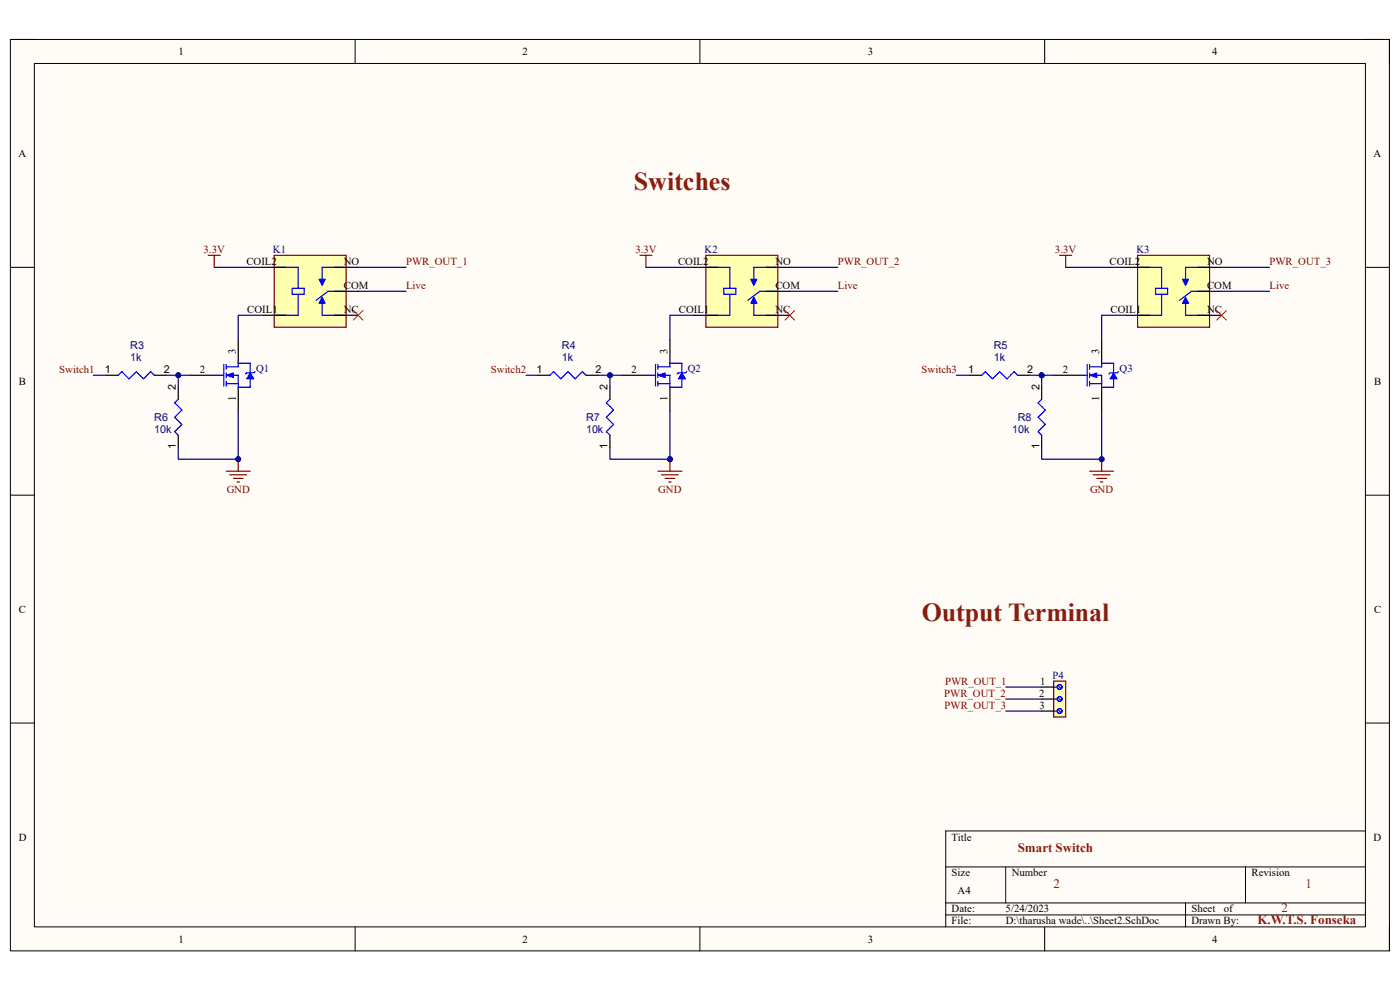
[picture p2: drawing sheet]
<svg xmlns="http://www.w3.org/2000/svg" width="297mm" height="210mm" viewBox="0 0 297 210" stroke-linecap="round" stroke-linejoin="round" font-family="sans-serif">
<path d="M2.2 8.4h292.6v193.3h-292.6z" fill-rule="evenodd" fill="#fffcf8"/>
<path d="M2.2 8.4h292.6v193.3h-292.6z" fill="none" stroke="#000" stroke-width=".21"/>
<path d="M7.3 13.5h282.4v183.1h-282.4z" fill-rule="evenodd" fill="#fffcf8"/>
<g fill="none" stroke="#000" stroke-width=".21">
<path d="M2.2 8.4h5.1M7.3 13.5h282.4v183.1h-282.4zM75.3 8.4v5.1M148.5 8.4v5.1M221.6 8.4v5.1M289.7 8.4h5.1v5.1M2.2 56.7h5.1M289.7 56.7h5.1M2.2 105h5.1M289.7 105.1h5.1M2.2 153.4h5.1M289.7 153.4h5.1"/>
<path d="M289.7 176.3h-89.1v20.3M75.3 196.6v5.1M148.5 196.6v5.1M200.6 183.9h89.1M200.6 191.5h89.1M200.6 194.1h89.1M213.4 183.9v7.6M221.6 196.6v5.1M251.5 191.5v5.1M264.2 183.9v7.6M294.8 196.6v5.1"/>
</g>
<path d="M58.2 54.2h15.2v15.2h-15.2z" fill-rule="evenodd" fill="#ffffb0"/>
<path d="M58.2 54.2h15.2v15.2h-15.2z" fill="none" stroke="#800000" stroke-width=".25"/>
<path d="M58.2 56.7h5.1v4.5M73.4 56.7h-5.1v2.6M62 61.2h2.5v1.2h-2.5zM63.3 62.4v4.5h-5.1M68.3 64.3v2.6h5.1M73.4 61.8h-3.8l-2.5 1.9" fill="none" stroke="#00f" stroke-width=".25"/>
<path d="M67.7 59.3h1.3l-.7 1.2z" fill="#00f"/>
<path d="M67.7 59.3h1.3l-.7 1.2z" fill="none" stroke="#00f" stroke-width=".25"/>
<path d="M68.3 63.1l.7 1.2h-1.3z" fill="#00f"/>
<path d="M68.3 63.1l.7 1.2h-1.3z" fill="none" stroke="#00f" stroke-width=".25"/>
<path d="M55.6 56.7h5.1M70.9 56.7h5.1M55.6 66.9h5.1M70.9 66.9h5.1M70.9 61.8h5.1" fill="none" stroke="#000" stroke-width=".25"/>
<path d="M149.8 54.2h15.2v15.2h-15.2z" fill-rule="evenodd" fill="#ffffb0"/>
<path d="M149.8 54.2h15.2v15.2h-15.2z" fill="none" stroke="#800000" stroke-width=".25"/>
<path d="M149.8 56.7h5v4.5M165 56.7h-5.1v2.6M153.6 61.2h2.5v1.2h-2.5zM154.8 62.4v4.5h-5M159.9 64.3v2.6h5.1M165 61.8h-3.8l-2.5 1.9" fill="none" stroke="#00f" stroke-width=".25"/>
<path d="M159.3 59.3h1.3l-.7 1.2z" fill="#00f"/>
<path d="M159.3 59.3h1.3l-.7 1.2z" fill="none" stroke="#00f" stroke-width=".25"/>
<path d="M159.9 63.1l.7 1.2h-1.3z" fill="#00f"/>
<path d="M159.9 63.1l.7 1.2h-1.3z" fill="none" stroke="#00f" stroke-width=".25"/>
<path d="M147.2 56.7h5.1M162.5 56.7h5.1M147.2 66.9h5.1M162.5 66.9h5.1M162.5 61.8h5.1" fill="none" stroke="#000" stroke-width=".25"/>
<path d="M241.3 54.2h15.3v15.2h-15.3z" fill-rule="evenodd" fill="#ffffb0"/>
<path d="M241.3 54.2h15.3v15.2h-15.3z" fill="none" stroke="#800000" stroke-width=".25"/>
<path d="M241.3 56.7h5.1v4.5M256.6 56.7h-5.1v2.6M245.2 61.2h2.5v1.2h-2.5zM246.4 62.4v4.5h-5.1M251.5 64.3v2.6h5.1M256.6 61.8h-3.8l-2.6 1.9" fill="none" stroke="#00f" stroke-width=".25"/>
<path d="M250.9 59.3h1.2l-.6 1.2z" fill="#00f"/>
<path d="M250.9 59.3h1.2l-.6 1.2z" fill="none" stroke="#00f" stroke-width=".25"/>
<path d="M251.5 63.1l.6 1.2h-1.2z" fill="#00f"/>
<path d="M45.5 79.6h2M47.5 77.3v4.6M48 77.8h2.5v-.7h2.6v2M48 79.6h2.5v2.5h2.6v-1.7M48 77.3v1M48 79.1v1M251.5 63.1l.6 1.2h-1.2zM48 81.4h2.5M48 80.9v1" fill="none" stroke="#00f" stroke-width=".25"/>
<path d="M238.8 56.7h5.1M254.1 56.7h5.1M40.4 79.6h5.1M50.5 72v5.1M238.8 66.9h5.1M254.1 66.9h5.1M254.1 61.8h5.1M50.5 82.1v5.1" fill="none" stroke="#000" stroke-width=".25"/>
<path d="M53.1 79.1l.7 1.3h-1.5z" fill="#00f"/>
<path d="M53.1 79.1l.7 1.3h-1.5z" fill="none" stroke="#00f" stroke-width=".21"/>
<path d="M52.3 79.1h1.5" fill="none" stroke="#00f" stroke-width=".25"/>
<path d="M48 79.6l1.5-.5v1z" fill="#00f"/>
<path d="M48 79.6l1.5-.5v1z" fill="none" stroke="#00f" stroke-width=".21"/>
<path d="M52.3 79.1l-.2 .2M54.1 78.8l-.3 .3M137 79.6h2.1M139.1 77.3v4.6M139.6 77.8h2.5v-.7h2.6v2M139.6 79.6h2.5v2.5h2.6v-1.7M139.6 77.3v1M139.6 79.1v1M139.6 81.4h2.5M139.6 80.9v1" fill="none" stroke="#00f" stroke-width=".25"/>
<path d="M131.9 79.6h5.1M142.1 72v5.1M142.1 82.1v5.1" fill="none" stroke="#000" stroke-width=".25"/>
<path d="M144.7 79.1l.7 1.3h-1.5z" fill="#00f"/>
<path d="M144.7 79.1l.7 1.3h-1.5z" fill="none" stroke="#00f" stroke-width=".21"/>
<path d="M143.9 79.1h1.5" fill="none" stroke="#00f" stroke-width=".25"/>
<path d="M139.6 79.6l1.5-.5v1z" fill="#00f"/>
<path d="M139.6 79.6l1.5-.5v1z" fill="none" stroke="#00f" stroke-width=".21"/>
<path d="M143.9 79.1l-.3 .2M145.7 78.8l-.3 .3M228.6 79.6h2.1M230.7 77.3v4.6M231.2 77.8h2.5v-.7h2.6v2M231.2 79.6h2.5v2.5h2.6v-1.7M231.2 77.3v1M231.2 79.1v1M231.2 81.4h2.5M231.2 80.9v1" fill="none" stroke="#00f" stroke-width=".25"/>
<path d="M223.5 79.6h5.1M233.7 72v5.1M233.7 82.1v5.1" fill="none" stroke="#000" stroke-width=".25"/>
<path d="M236.3 79.1l.7 1.3h-1.5z" fill="#00f"/>
<path d="M236.3 79.1l.7 1.3h-1.5z" fill="none" stroke="#00f" stroke-width=".21"/>
<path d="M235.5 79.1h1.5" fill="none" stroke="#00f" stroke-width=".25"/>
<path d="M231.2 79.6l1.5-.5v1z" fill="#00f"/>
<path d="M231.2 79.6l1.5-.5v1z" fill="none" stroke="#00f" stroke-width=".21"/>
<path d="M235.5 79.1l-.3 .3M237.3 78.8l-.3 .3" fill="none" stroke="#00f" stroke-width=".25"/>
<path d="M139.6 100h5.1M142.1 97.4v2.6M140.3 100.7h3.6M141.1 101.5h2M141.9 102.2h.5" fill="none" stroke="#800000" stroke-width=".25"/>
<circle cx="142.1" cy="97.4" r=".51" fill="#000080"/>
<circle cx="142.1" cy="97.4" r=".51" fill="none" stroke="#000080" stroke-width=".21"/>
<path d="M22.6 79.6h2.5M32.7 79.6h2.6M114.1 79.6h2.6M124.3 79.6h2.6M205.7 79.6h2.6M215.9 79.6h2.6M37.8 82.1v2.6M37.8 92.3v2.6M129.4 82.1v2.6M129.4 92.3v2.6M221 82.1v2.6M221 92.3v2.6" fill="none" stroke="#000" stroke-width=".25"/>
<path d="M25.1 79.6l.8-.8 1.5 1.6 1.5-1.6 1.5 1.6 1.6-1.6 .7 .8M116.7 79.6l.7-.8 1.6 1.6 1.5-1.6 1.5 1.6 1.5-1.6 .8 .8M208.3 79.6l.7-.8 1.6 1.6 1.5-1.6 1.5 1.6 1.5-1.6 .8 .8M37.8 84.7l-.7 .8 1.5 1.5-1.5 1.5 1.5 1.5-1.5 1.6 .7 .7M129.4 84.7l-.8 .8 1.6 1.5-1.6 1.5 1.6 1.5-1.6 1.6 .8 .7M221 84.7l-.8 .8 1.6 1.5-1.6 1.5 1.6 1.5-1.6 1.6 .8 .7" fill="none" stroke="#00f" stroke-width=".25"/>
<path d="M44.2 54.2h2.5M45.5 54.2v2.5M135.8 54.2h2.5M137 54.2v2.5M224.8 54.2h2.6M226.1 54.2v2.5M48 100h5.1M50.5 97.4v2.6M48.8 100.7h3.5M49.5 101.5h2.1M50.3 102.2h.5" fill="none" stroke="#800000" stroke-width=".25"/>
<circle cx="50.5" cy="97.4" r=".51" fill="#000080"/>
<circle cx="50.5" cy="97.4" r=".51" fill="none" stroke="#000080" stroke-width=".21"/>
<path d="M231.2 100h5.1M233.7 97.4v2.6M231.9 100.7h3.6M232.7 101.5h2M233.5 102.2h.5" fill="none" stroke="#800000" stroke-width=".25"/>
<circle cx="233.7" cy="97.4" r=".51" fill="#000080"/>
<circle cx="233.7" cy="97.4" r=".51" fill="none" stroke="#000080" stroke-width=".21"/>
<path d="M223.5 144.5h2.6v7.6h-2.6z" fill-rule="evenodd" fill="#ffffb0"/>
<path d="M223.5 144.5h2.6v7.6h-2.6z" fill="none" stroke="#800000" stroke-width=".25"/>
<g fill="none" stroke="#00f" stroke-width=".25">
<path d="M223.5 145.8h.8M223.5 148.3h.8M223.5 150.8h.8M224.5 145.5l.6 .5M224.5 148l.6 .5M224.5 150.6l.6 .5"/>
<circle cx="224.8" cy="148.3" r=".51"/>
<circle cx="224.8" cy="150.8" r=".51"/>
<circle cx="224.8" cy="145.8" r=".51"/>
</g>
<path d="M221 145.8h2.5M221 148.3h2.5M221 150.8h2.5" fill="none" stroke="#000" stroke-width=".25"/>
<path d="M75 65.9l2 2M77 65.9l-2 2M166.5 65.9l2.1 2M168.6 65.9l-2.1 2M258.1 65.9l2.1 2M260.2 65.9l-2.1 2" fill="none" stroke="#f00" stroke-width=".21"/>
<path d="M238.8 66.9h-5.1v5.1M142.1 87.2v10.2" fill="none" stroke="#000080" stroke-width=".25"/>
<circle cx="142.1" cy="97.4" r=".51" fill="#000080"/>
<circle cx="142.1" cy="97.4" r=".51" fill="none" stroke="#000080" stroke-width=".21"/>
<path d="M45.5 56.7h10.1M76 56.7h10.2M137 56.7h10.2M226.1 56.7h12.7M19.8 79.6h2.8M76 61.8h10.2M202.9 79.6h2.8M259.2 61.8h10.1M50.5 87.2v10.2h-12.7v-2.5" fill="none" stroke="#000080" stroke-width=".25"/>
<circle cx="50.5" cy="97.4" r=".51" fill="#000080"/>
<circle cx="50.5" cy="97.4" r=".51" fill="none" stroke="#000080" stroke-width=".21"/>
<path d="M129.4 94.9v2.5h12.7" fill="none" stroke="#000080" stroke-width=".25"/>
<circle cx="142.1" cy="97.4" r=".51" fill="#000080"/>
<circle cx="142.1" cy="97.4" r=".51" fill="none" stroke="#000080" stroke-width=".21"/>
<path d="M233.7 87.2v10.2h-12.7v-2.5" fill="none" stroke="#000080" stroke-width=".25"/>
<circle cx="233.7" cy="97.4" r=".51" fill="#000080"/>
<circle cx="233.7" cy="97.4" r=".51" fill="none" stroke="#000080" stroke-width=".21"/>
<path d="M111.6 79.6h2.5M218.5 79.6h2.5" fill="none" stroke="#000080" stroke-width=".25"/>
<circle cx="221" cy="79.6" r=".51" fill="#000080"/>
<circle cx="221" cy="79.6" r=".51" fill="none" stroke="#000080" stroke-width=".21"/>
<path d="M167.6 56.7h10.1M259.2 56.7h10.1M35.3 79.6h2.5v2.5M55.6 66.9h-5.1v5.1M147.2 66.9h-5.1v5.1M167.6 61.8h10.1M213.4 145.8h7.6M213.4 148.3h7.6M213.4 150.8h7.6" fill="none" stroke="#000080" stroke-width=".25"/>
<circle cx="37.8" cy="79.6" r=".51" fill="#000080"/>
<circle cx="37.8" cy="79.6" r=".51" fill="none" stroke="#000080" stroke-width=".21"/>
<path d="M221 79.6h2.5" fill="none" stroke="#000080" stroke-width=".25"/>
<circle cx="221" cy="79.6" r=".51" fill="#000080"/>
<circle cx="221" cy="79.6" r=".51" fill="none" stroke="#000080" stroke-width=".21"/>
<path d="M221 79.6v2.5" fill="none" stroke="#000080" stroke-width=".25"/>
<circle cx="221" cy="79.6" r=".51" fill="#000080"/>
<circle cx="221" cy="79.6" r=".51" fill="none" stroke="#000080" stroke-width=".21"/>
<path d="M126.9 79.6h5" fill="none" stroke="#000080" stroke-width=".25"/>
<circle cx="129.4" cy="79.6" r=".51" fill="#000080"/>
<circle cx="129.4" cy="79.6" r=".51" fill="none" stroke="#000080" stroke-width=".21"/>
<path d="M129.4 79.6v2.5" fill="none" stroke="#000080" stroke-width=".25"/>
<circle cx="129.4" cy="79.6" r=".51" fill="#000080"/>
<circle cx="129.4" cy="79.6" r=".51" fill="none" stroke="#000080" stroke-width=".21"/>
<path d="M37.8 79.6h2.6" fill="none" stroke="#000080" stroke-width=".25"/>
<circle cx="37.8" cy="79.6" r=".51" fill="#000080"/>
<circle cx="37.8" cy="79.6" r=".51" fill="none" stroke="#000080" stroke-width=".21"/>
<g font-size="5.5" fill="#85200c">
<text x="134.5" y="40.2">Switches</text>
<text x="195.5" y="131.8">Output Terminal</text>
</g>
<g font-size="2.8" fill="#85200c">
<text x="215.9" y="180.8">Smart Switch</text>
<text x="223.5" y="188.4">2</text>
<text x="277" y="188.4">1</text>
<text x="266.8" y="196">K.W.T.S. Fonseka</text>
<text x="271.9" y="193.5">2</text>
</g>
<g font-size="2.3">
<text x="37.9" y="11.7">1</text>
<text x="110.9" y="11.7">2</text>
<text x="184.1" y="11.7">3</text>
<text x="257.1" y="11.7">4</text>
<text x="3.9" y="33.3">A</text>
<text x="291.4" y="33.3">A</text>
<text x="52.3" y="56.2">COIL2</text>
<text x="72.9" y="56.2">NO</text>
<text x="143.8" y="56.2">COIL2</text>
<text x="164.5" y="56.2">NO</text>
<text x="235.4" y="56.2">COIL2</text>
<text x="256.1" y="56.2">NO</text>
<text x="72.9" y="61.3">COM</text>
<text x="164.5" y="61.3">COM</text>
<text x="256.1" y="61.3">COM</text>
<text x="52.5" y="66.4">COIL1</text>
<text x="72.9" y="66.4">NC</text>
<text x="144" y="66.4">COIL1</text>
<text x="164.5" y="66.4">NC</text>
<text x="235.6" y="66.4">COIL1</text>
<text x="256.1" y="66.4">NC</text>
<text x="50" y="75" transform="rotate(-90 50 75)">3</text>
<text x="141.6" y="75" transform="rotate(-90 141.6 75)">3</text>
<text x="233.2" y="75" transform="rotate(-90 233.2 75)">3</text>
<text x="4" y="81.6">B</text>
<text x="22.2" y="79.1">1</text>
<text x="34.8" y="79.1">2</text>
<text x="37.3" y="82.6" transform="rotate(-90 37.3 82.6)">2</text>
<text x="42.4" y="79.1">2</text>
<text x="113.8" y="79.1">1</text>
<text x="126.4" y="79.1">2</text>
<text x="128.9" y="82.6" transform="rotate(-90 128.9 82.6)">2</text>
<text x="133.9" y="79.1">2</text>
<text x="205.4" y="79.1">1</text>
<text x="217.9" y="79.1">2</text>
<text x="220.5" y="82.6" transform="rotate(-90 220.5 82.6)">2</text>
<text x="225.5" y="79.1">2</text>
<text x="291.5" y="81.6">B</text>
<text x="50" y="85" transform="rotate(-90 50 85)">1</text>
<text x="141.6" y="85" transform="rotate(-90 141.6 85)">1</text>
<text x="233.2" y="85" transform="rotate(-90 233.2 85)">1</text>
<text x="37.3" y="95.2" transform="rotate(-90 37.3 95.2)">1</text>
<text x="128.9" y="95.2" transform="rotate(-90 128.9 95.2)">1</text>
<text x="220.5" y="95.2" transform="rotate(-90 220.5 95.2)">1</text>
<text x="4" y="130">C</text>
<text x="291.5" y="130">C</text>
<text x="220.4" y="147.8">2</text>
<text x="220.6" y="145.2">1</text>
<text x="220.5" y="150.3">3</text>
<text x="4" y="178.3">D</text>
<text x="201.9" y="178.3">Title</text>
<text x="291.4" y="178.3">D</text>
<text x="201.9" y="185.9">Size</text>
<text x="214.6" y="185.9">Number</text>
<text x="265.5" y="185.9">Revision</text>
<text x="203.2" y="189.7">A4</text>
<text x="201.9" y="193.5">Date:</text>
<text x="201.9" y="196.1">File:</text>
<text x="213.3" y="193.5">5/24/2023</text>
<text x="213.4" y="196.1">D:\tharusha wade\..\Sheet2.SchDoc</text>
<text x="252.8" y="196.1">Drawn By:</text>
<text x="252.8" y="193.5">Sheet</text>
<text x="259.6" y="193.5">of</text>
<text x="37.9" y="199.9">1</text>
<text x="110.9" y="199.9">2</text>
<text x="184.1" y="199.9">3</text>
<text x="257.1" y="199.9">4</text>
</g>
<g font-size="2.3" fill="#800000">
<text x="43.2" y="53.6">3.3V</text>
<text x="134.8" y="53.6">3.3V</text>
<text x="223.8" y="53.6">3.3V</text>
<text x="86.1" y="56.2">PWR_OUT_1</text>
<text x="177.7" y="56.2">PWR_OUT_2</text>
<text x="269.3" y="56.2">PWR_OUT_3</text>
<text x="86.1" y="61.3">Live</text>
<text x="177.8" y="61.3">Live</text>
<text x="269.3" y="61.3">Live</text>
<text x="12.6" y="79.1">Switch1</text>
<text x="104.1" y="79.1">Switch2</text>
<text x="195.5" y="79.1">Switch3</text>
<text x="48.1" y="104.5">GND</text>
<text x="139.7" y="104.5">GND</text>
<text x="231.3" y="104.5">GND</text>
<text x="200.3" y="147.8">PWR_OUT_2</text>
<text x="200.5" y="145.2">PWR_OUT_1</text>
<text x="200.4" y="150.3">PWR_OUT_3</text>
</g>
<g font-size="2.3" fill="#000080">
<text x="57.9" y="53.6">K1</text>
<text x="149.5" y="53.6">K2</text>
<text x="241.1" y="53.6">K3</text>
<text x="27.6" y="74">R3</text>
<text x="27.6" y="76.5">1k</text>
<text x="119.2" y="74">R4</text>
<text x="119.2" y="76.5">1k</text>
<text x="210.8" y="74">R5</text>
<text x="210.8" y="76.5">1k</text>
<text x="54.4" y="78.8">Q1</text>
<text x="145.9" y="78.8">Q2</text>
<text x="237.5" y="78.8">Q3</text>
<text x="32.7" y="89.3">R6</text>
<text x="124.3" y="89.3">R7</text>
<text x="215.9" y="89.3">R8</text>
<text x="32.7" y="91.8">10k</text>
<text x="124.3" y="91.8">10k</text>
<text x="214.8" y="91.8">10k</text>
<text x="223.3" y="144">P4</text>
</g>
</svg>
